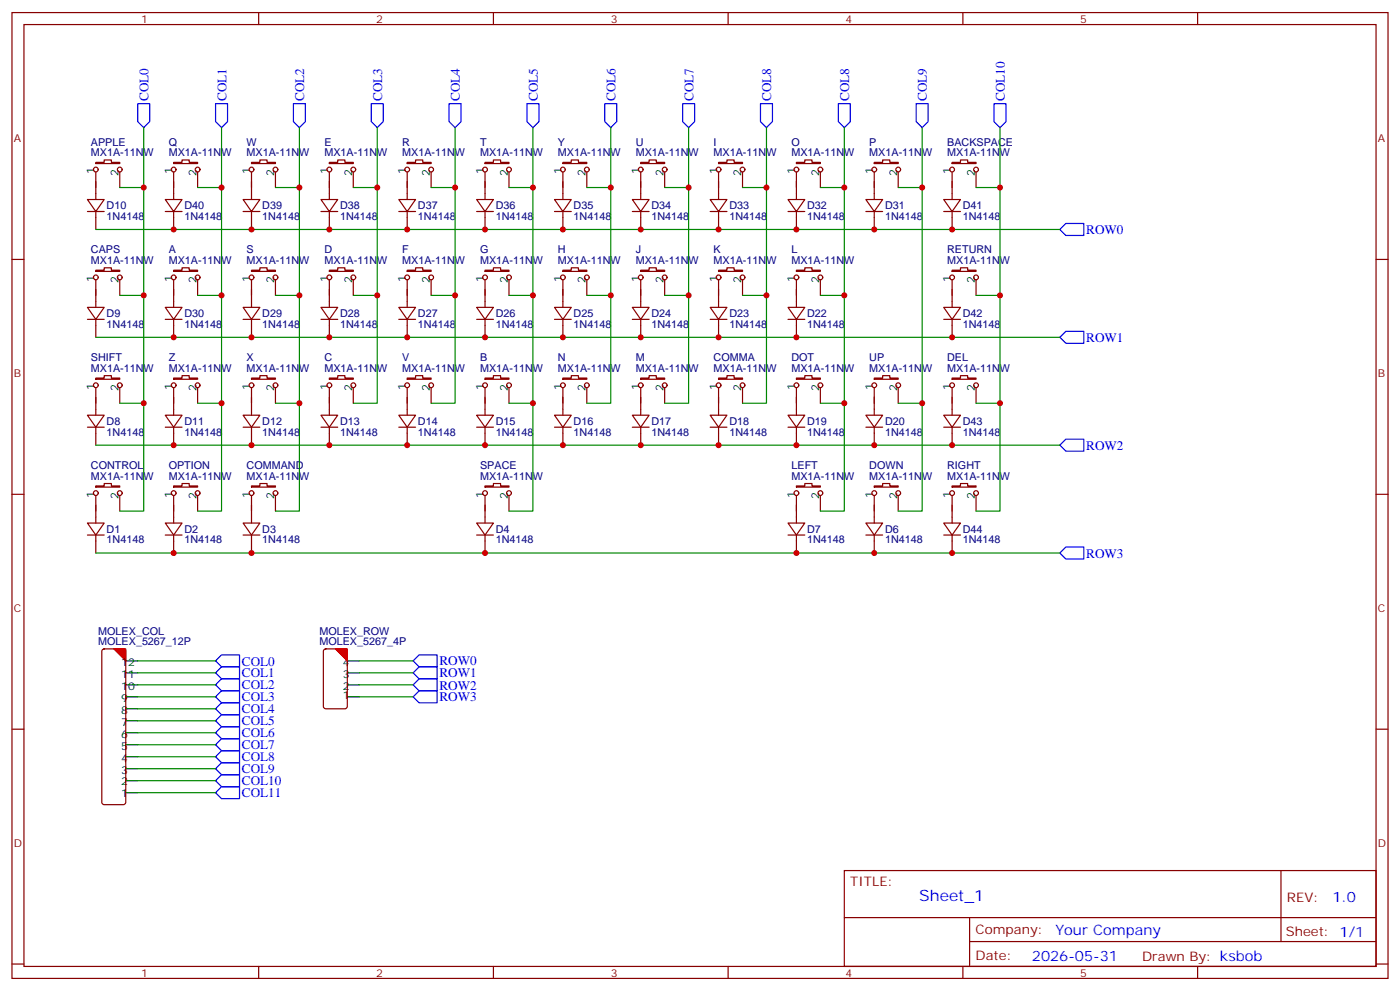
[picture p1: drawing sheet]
<svg xmlns="http://www.w3.org/2000/svg" width="412mm" height="292mm" viewBox="0 0 412 292" stroke-linecap="round" stroke-linejoin="round" font-family="sans-serif">
<g fill="none" stroke="#870000" stroke-width=".35">
<path d="M3.5 3.7h405.4v284.3h-405.4zM7.1 7.2h398.2v277.3h-398.2zM76.2 3.7v3.5M145.3 3.7v3.5M214.5 3.7v3.5M283.6 3.7v3.5M352.8 3.7v3.5M25.8 58.7h4.9l-2.5 3.6zM28.2 47.8h2.5v-.7h2.1v.7h2.5v.4h-7.1zM28.2 50.6v8.1M35.3 50.6v4.6M48.7 58.7h4.9l-2.4 3.6z"/>
<path d="M51.2 47.8h2.4v-.7h2.1v.7h2.5v.4h-7zM51.2 50.6v8.1M58.2 50.6v4.6M71.6 58.7h5l-2.5 3.6zM74.1 47.8h2.5v-.7h2.1v.7h2.4v.4h-7zM74.1 50.6v8.1M81.1 50.6v4.6M94.5 58.7h5l-2.5 3.6zM97 47.8h2.5v-.7h2.1v.7h2.5v.4h-7.1zM97 50.6v8.1M104.1 50.6v4.6M117.5 58.7h4.9l-2.5 3.6z"/>
<path d="M119.9 47.8h2.5v-.7h2.1v.7h2.5v.4h-7.1zM119.9 50.6v8.1M127 50.6v4.6M140.4 58.7h4.9l-2.4 3.6zM142.9 47.8h2.4v-.7h2.2v.7h2.4v.4h-7zM142.9 50.6v8.1M149.9 50.6v4.6M163.3 58.7h5l-2.5 3.6zM165.8 47.8h2.5v-.7h2.1v.7h2.5v.4h-7.1zM165.8 50.6v8.1M172.9 50.6v4.6M186.3 58.7h4.9l-2.5 3.6z"/>
<path d="M188.7 47.8h2.5v-.7h2.1v.7h2.5v.4h-7.1zM188.7 50.6v8.1M195.8 50.6v4.6M209.2 58.7h4.9l-2.4 3.6zM211.7 47.8h2.4v-.7h2.2v.7h2.4v.4h-7zM211.7 50.6v8.1M218.7 50.6v4.6M232.1 58.7h5l-2.5 3.6zM234.6 47.8h2.5v-.7h2.1v.7h2.5v.4h-7.1zM234.6 50.6v8.1M241.7 50.6v4.6M255.1 58.7h4.9l-2.5 3.6z"/>
<path d="M257.5 47.8h2.5v-.7h2.1v.7h2.5v.4h-7.1zM257.5 50.6v8.1M264.6 50.6v4.6M278 58.7h4.9l-2.4 3.6zM280.5 47.8h2.4v-.7h2.1v.7h2.5v.4h-7zM280.5 50.6v8.1M287.5 50.6v4.6M3.5 76.4h3.6M25.8 62.3h4.9M28.2 79.6h2.5v-.8h2.1v.8h2.5v.3h-7.1zM28.2 62.3v5.3M48.7 62.3h4.9"/>
<path d="M51.2 79.6h2.4v-.8h2.1v.8h2.5v.3h-7zM51.2 62.3v5.3M71.6 62.3h5M74.1 79.6h2.5v-.8h2.1v.8h2.4v.3h-7zM74.1 62.3v5.3M94.5 62.3h5M97 79.6h2.5v-.8h2.1v.8h2.5v.3h-7.1zM97 62.3v5.3M117.5 62.3h4.9M119.9 79.6h2.5v-.8h2.1v.8h2.5v.3h-7.1zM119.9 62.3v5.3M140.4 62.3h4.9"/>
<path d="M142.9 79.6h2.4v-.8h2.2v.8h2.4v.3h-7zM142.9 62.3v5.3M163.3 62.3h5M165.8 79.6h2.5v-.8h2.1v.8h2.5v.3h-7.1zM165.8 62.3v5.3M186.3 62.3h4.9M188.7 79.6h2.5v-.8h2.1v.8h2.5v.3h-7.1zM188.7 62.3v5.3M209.2 62.3h4.9M211.7 79.6h2.4v-.8h2.2v.8h2.4v.3h-7zM211.7 62.3v5.3M232.1 62.3h5"/>
<path d="M234.6 79.6h2.5v-.8h2.1v.8h2.5v.3h-7.1zM234.6 62.3v5.3M255.1 62.3h4.9M257.5 62.3v5.3M278 62.3h4.9M280.5 79.6h2.4v-.8h2.1v.8h2.5v.3h-7zM280.5 62.3v5.3M405.3 76.4h3.6M25.8 90.5h4.9l-2.5 3.5zM25.8 94h4.9M28.2 82.4v8.1M28.2 94v5.3"/>
<path d="M35.3 82.4v4.6M48.7 90.5h4.9l-2.4 3.5zM48.7 94h4.9M51.2 82.4v8.1M51.2 94v5.3M58.2 82.4v4.6M71.6 90.5h5l-2.5 3.5zM71.6 94h5M74.1 82.4v8.1M74.1 94v5.3M81.1 82.4v4.6M94.5 90.5h5l-2.5 3.5z"/>
<path d="M94.5 94h5M97 82.4v8.1M97 94v5.3M104.1 82.4v4.6M117.5 90.5h4.9l-2.5 3.5zM117.5 94h4.9M119.9 82.4v8.1M119.9 94v5.3M127 82.4v4.6M140.4 90.5h4.9l-2.4 3.5zM140.4 94h4.9M142.9 82.4v8.1"/>
<path d="M142.9 94v5.3M149.9 82.4v4.6M163.3 90.5h5l-2.5 3.5zM163.3 94h5M165.8 82.4v8.1M165.8 94v5.3M172.9 82.4v4.6M186.3 90.5h4.9l-2.5 3.5zM186.3 94h4.9M188.7 82.4v8.1M188.7 94v5.3M195.8 82.4v4.6"/>
<path d="M209.2 90.5h4.9l-2.4 3.5zM209.2 94h4.9M211.7 82.4v8.1M211.7 94v5.3M218.7 82.4v4.6M232.1 90.5h5l-2.5 3.5zM232.1 94h5M234.6 82.4v8.1M234.6 94v5.3M241.7 82.4v4.6M278 90.5h4.9l-2.4 3.5zM278 94h4.9"/>
<path d="M280.5 82.4v8.1M280.5 94v5.3M287.5 82.4v4.6M28.2 111.3h2.5v-.7h2.1v.7h2.5v.4h-7.1zM28.2 114.1v8.1M35.3 114.1v4.6M51.2 111.3h2.4v-.7h2.1v.7h2.5v.4h-7zM51.2 114.1v8.1M58.2 114.1v4.6M74.1 111.3h2.5v-.7h2.1v.7h2.4v.4h-7zM74.1 114.1v8.1M81.1 114.1v4.6"/>
<path d="M97 111.3h2.5v-.7h2.1v.7h2.5v.4h-7.1zM97 114.1v8.1M104.1 114.1v4.6M119.9 111.3h2.5v-.7h2.1v.7h2.5v.4h-7.1zM119.9 114.1v8.1M127 114.1v4.6M142.9 111.3h2.4v-.7h2.2v.7h2.4v.4h-7zM142.9 114.1v8.1M149.9 114.1v4.6M165.8 111.3h2.5v-.7h2.1v.7h2.5v.4h-7.1zM165.8 114.1v8.1M172.9 114.1v4.6"/>
<path d="M188.7 111.3h2.5v-.7h2.1v.7h2.5v.4h-7.1zM188.7 114.1v8.1M195.8 114.1v4.6M211.7 111.3h2.4v-.7h2.2v.7h2.4v.4h-7zM211.7 114.1v8.1M218.7 114.1v4.6M234.6 111.3h2.5v-.7h2.1v.7h2.5v.4h-7.1zM234.6 114.1v8.1M241.7 114.1v4.6M257.5 111.3h2.5v-.7h2.1v.7h2.5v.4h-7.1zM257.5 114.1v8.1M264.6 114.1v4.6"/>
<path d="M280.5 111.3h2.4v-.7h2.1v.7h2.5v.4h-7zM280.5 114.1v8.1M287.5 114.1v4.6M25.8 122.2h4.9l-2.5 3.6zM25.8 125.8h4.9M28.2 125.8v5.3M48.7 122.2h4.9l-2.4 3.6zM48.7 125.8h4.9M51.2 125.8v5.3M71.6 122.2h5l-2.5 3.6zM71.6 125.8h5M74.1 125.8v5.3"/>
<path d="M94.5 122.2h5l-2.5 3.6zM94.5 125.8h5M97 125.8v5.3M117.5 122.2h4.9l-2.5 3.6zM117.5 125.8h4.9M119.9 125.8v5.3M140.4 122.2h4.9l-2.4 3.6zM140.4 125.8h4.9M142.9 125.8v5.3M163.3 122.2h5l-2.5 3.6zM163.3 125.8h5M165.8 125.8v5.3"/>
<path d="M186.3 122.2h4.9l-2.5 3.6zM186.3 125.8h4.9M188.7 125.8v5.3M209.2 122.2h4.9l-2.4 3.6zM209.2 125.8h4.9M211.7 125.8v5.3M232.1 122.2h5l-2.5 3.6zM232.1 125.8h5M234.6 125.8v5.3M255.1 122.2h4.9l-2.5 3.6zM255.1 125.8h4.9M257.5 125.8v5.3"/>
<path d="M278 122.2h4.9l-2.4 3.6zM278 125.8h4.9M280.5 125.8v5.3M3.5 145.5h3.6M25.8 154h4.9l-2.5 3.5zM25.8 157.5h4.9M28.2 143.1h2.5v-.8h2.1v.8h2.5v.3h-7.1zM28.2 145.9v8.1M28.2 157.5v5.3M35.3 145.9v4.6M48.7 154h4.9l-2.4 3.5zM48.7 157.5h4.9"/>
<path d="M51.2 143.1h2.4v-.8h2.1v.8h2.5v.3h-7zM51.2 145.9v8.1M51.2 157.5v5.3M58.2 145.9v4.6M71.6 154h5l-2.5 3.5zM71.6 157.5h5M74.1 143.1h2.5v-.8h2.1v.8h2.4v.3h-7zM74.1 145.9v8.1M74.1 157.5v5.3M81.1 145.9v4.6M140.4 154h4.9l-2.4 3.5zM140.4 157.5h4.9"/>
<path d="M142.9 143.1h2.4v-.8h2.2v.8h2.4v.3h-7zM142.9 145.9v8.1M142.9 157.5v5.3M149.9 145.9v4.6M232.1 154h5l-2.5 3.5zM232.1 157.5h5M234.6 143.1h2.5v-.8h2.1v.8h2.5v.3h-7.1zM234.6 145.9v8.1M234.6 157.5v5.3M241.7 145.9v4.6M255.1 154h4.9l-2.5 3.5zM255.1 157.5h4.9"/>
<path d="M257.5 143.1h2.5v-.8h2.1v.8h2.5v.3h-7.1zM257.5 145.9v8.1M257.5 157.5v5.3M264.6 145.9v4.6M278 154h4.9l-2.4 3.5zM278 157.5h4.9M280.5 143.1h2.4v-.8h2.1v.8h2.5v.3h-7zM280.5 145.9v8.1M280.5 157.5v5.3M287.5 145.9v4.6M405.3 145.5h3.6M30.2 191.2l.5-.2h5.6l.5 .2 .2 .5v44.5l-.2 .5-.5 .2h-5.6l-.5-.2-.2-.5v-44.5z"/>
<path d="M95.5 191.2l.5-.2h5.6l.7 .5v16.5l-.5 .6-5.8 .1-.7-.5-.1-16.5zM3.5 214.7h3.6M405.3 214.7h3.6M248.7 256.3h156.6v28.2h-156.6zM377.3 256.3v20.9M248.7 270.1h156.5M285.6 277.2h119.6M285.6 270.1v14.2M3.5 283.8h3.6M76.2 284.5v3.5M145.3 284.5v3.5M214.5 284.5v3.5"/>
<path d="M283.6 284.5v3.5M352.8 284.5v3.5M405.3 283.8h3.6"/>
<circle cx="28.2" cy="49.9" r=".71"/>
<circle cx="35.3" cy="49.9" r=".71"/>
<circle cx="51.2" cy="49.9" r=".71"/>
<circle cx="58.2" cy="49.9" r=".71"/>
<circle cx="74.1" cy="49.9" r=".71"/>
<circle cx="81.1" cy="49.9" r=".71"/>
<circle cx="97" cy="49.9" r=".71"/>
<circle cx="104.1" cy="49.9" r=".71"/>
<circle cx="119.9" cy="49.9" r=".71"/>
<circle cx="127" cy="49.9" r=".71"/>
<circle cx="142.9" cy="49.9" r=".71"/>
<circle cx="149.9" cy="49.9" r=".71"/>
<circle cx="165.8" cy="49.9" r=".71"/>
<circle cx="172.9" cy="49.9" r=".71"/>
<circle cx="188.7" cy="49.9" r=".71"/>
<circle cx="195.8" cy="49.9" r=".71"/>
<circle cx="211.7" cy="49.9" r=".71"/>
<circle cx="218.7" cy="49.9" r=".71"/>
<circle cx="234.6" cy="49.9" r=".71"/>
<circle cx="241.7" cy="49.9" r=".71"/>
<circle cx="257.5" cy="49.9" r=".71"/>
<circle cx="264.6" cy="49.9" r=".71"/>
<circle cx="280.5" cy="49.9" r=".71"/>
<circle cx="287.5" cy="49.9" r=".71"/>
<circle cx="28.2" cy="81.7" r=".71"/>
<circle cx="35.3" cy="81.7" r=".71"/>
<circle cx="51.2" cy="81.7" r=".71"/>
<circle cx="58.2" cy="81.7" r=".71"/>
<circle cx="74.1" cy="81.7" r=".71"/>
<circle cx="81.1" cy="81.7" r=".71"/>
<circle cx="97" cy="81.7" r=".71"/>
<circle cx="104.1" cy="81.7" r=".71"/>
<circle cx="119.9" cy="81.7" r=".71"/>
<circle cx="127" cy="81.7" r=".71"/>
<circle cx="142.9" cy="81.7" r=".71"/>
<circle cx="149.9" cy="81.7" r=".71"/>
<circle cx="165.8" cy="81.7" r=".71"/>
<circle cx="172.9" cy="81.7" r=".71"/>
<circle cx="188.7" cy="81.7" r=".71"/>
<circle cx="195.8" cy="81.7" r=".71"/>
<circle cx="211.7" cy="81.7" r=".71"/>
<circle cx="218.7" cy="81.7" r=".71"/>
<circle cx="234.6" cy="81.7" r=".71"/>
<circle cx="241.7" cy="81.7" r=".71"/>
<circle cx="280.5" cy="81.7" r=".71"/>
<circle cx="287.5" cy="81.7" r=".71"/>
<circle cx="28.2" cy="113.4" r=".71"/>
<circle cx="35.3" cy="113.4" r=".71"/>
<circle cx="51.2" cy="113.4" r=".71"/>
<circle cx="58.2" cy="113.4" r=".71"/>
<circle cx="74.1" cy="113.4" r=".71"/>
<circle cx="81.1" cy="113.4" r=".71"/>
<circle cx="97" cy="113.4" r=".71"/>
<circle cx="104.1" cy="113.4" r=".71"/>
<circle cx="119.9" cy="113.4" r=".71"/>
<circle cx="127" cy="113.4" r=".71"/>
<circle cx="142.9" cy="113.4" r=".71"/>
<circle cx="149.9" cy="113.4" r=".71"/>
<circle cx="165.8" cy="113.4" r=".71"/>
<circle cx="172.9" cy="113.4" r=".71"/>
<circle cx="188.7" cy="113.4" r=".71"/>
<circle cx="195.8" cy="113.4" r=".71"/>
<circle cx="211.7" cy="113.4" r=".71"/>
<circle cx="218.7" cy="113.4" r=".71"/>
<circle cx="234.6" cy="113.4" r=".71"/>
<circle cx="241.7" cy="113.4" r=".71"/>
<circle cx="257.5" cy="113.4" r=".71"/>
<circle cx="264.6" cy="113.4" r=".71"/>
<circle cx="280.5" cy="113.4" r=".71"/>
<circle cx="287.5" cy="113.4" r=".71"/>
<circle cx="28.2" cy="145.2" r=".71"/>
<circle cx="35.3" cy="145.2" r=".71"/>
<circle cx="51.2" cy="145.2" r=".71"/>
<circle cx="58.2" cy="145.2" r=".71"/>
<circle cx="74.1" cy="145.2" r=".71"/>
<circle cx="81.1" cy="145.2" r=".71"/>
<circle cx="142.9" cy="145.2" r=".71"/>
<circle cx="149.9" cy="145.2" r=".71"/>
<circle cx="234.6" cy="145.2" r=".71"/>
<circle cx="241.7" cy="145.2" r=".71"/>
<circle cx="257.5" cy="145.2" r=".71"/>
<circle cx="264.6" cy="145.2" r=".71"/>
<circle cx="280.5" cy="145.2" r=".71"/>
<circle cx="287.5" cy="145.2" r=".71"/>
</g>
<g fill="none" stroke="#00f" stroke-width=".35">
<path d="M40.6 30.5h3.5v5.3l-1.8 1.8-1.7-1.8zM63.5 30.5h3.5v5.3l-1.7 1.8-1.8-1.8zM86.4 30.5h3.6v5.3l-1.8 1.8-1.8-1.8zM109.4 30.5h3.5v5.3l-1.8 1.8-1.7-1.8zM132.3 30.5h3.5v5.3l-1.7 1.8-1.8-1.8zM155.2 30.5h3.5v5.3l-1.7 1.8-1.8-1.8zM178.2 30.5h3.5v5.3l-1.8 1.8-1.7-1.8zM201.1 30.5h3.5v5.3l-1.8 1.8-1.7-1.8zM224 30.5h3.5v5.3l-1.7 1.8-1.8-1.8zM246.9 30.5h3.6v5.3l-1.8 1.8-1.8-1.8zM269.9 30.5h3.5v5.3l-1.8 1.8-1.7-1.8zM292.8 30.5h3.5v5.3l-1.7 1.8-1.8-1.8z"/>
<path d="M314 65.8h5.3v3.5h-5.3l-1.8-1.7zM314 97.5h5.3v3.6h-5.3l-1.8-1.8zM314 129.3h5.3v3.5h-5.3l-1.8-1.7zM314 161h5.3v3.6h-5.3l-1.8-1.8zM63.5 194.6l1.8-1.8h5.3v3.5h-5.3zM63.5 198.1l1.8-1.8h5.3v3.5h-5.3zM65.3 199.8h5.3v3.6h-5.3l-1.8-1.8zM121.7 194.6l1.8-1.8h5.3v3.5h-5.3zM121.7 198.1l1.8-1.8h5.3v3.5h-5.3zM63.5 205.1l1.8-1.7h5.3v3.5h-5.3zM63.5 212.2l1.8-1.8h5.3v3.6h-5.3zM63.5 219.3l1.8-1.8h5.3v3.5h-5.3z"/>
<path d="M63.5 215.7l1.8-1.7h5.3v3.5h-5.3zM65.3 206.9h5.3v3.5h-5.3l-1.8-1.7zM121.7 201.6l1.8-1.8h5.3v3.6h-5.3zM121.7 205.1l1.8-1.7h5.3v3.5h-5.3zM63.5 226.3l1.8-1.8h5.3v3.6h-5.3zM63.5 222.8l1.8-1.8h5.3v3.5h-5.3zM63.5 233.4l1.8-1.8h5.3v3.5h-5.3zM63.5 229.8l1.8-1.7h5.3v3.5h-5.3z"/>
</g>
<g fill="none" stroke="#008700" stroke-width=".35">
<path d="M42.3 37.6v112.9h-7M65.3 37.6v112.9h-7.1M88.2 37.6v112.9h-7.1M111.1 37.6v81.1h-7M134.1 37.6v81.1h-7.1M157 37.6v81.1h-7.1M179.9 37.6v81.1h-7M202.8 37.6v81.1h-7M225.8 37.6v81.1h-7.1M248.7 37.6v112.9h-7M271.6 37.6v112.9h-7M294.6 37.6v112.9h-7.1"/>
<path d="M35.3 55.2h7M58.2 55.2h7.1M81.1 55.2h7.1M104.1 55.2h7M127 55.2h7.1M149.9 55.2h7.1M172.9 55.2h7M195.8 55.2h7M218.7 55.2h7.1M241.7 55.2h7M264.6 55.2h7M287.5 55.2h7.1"/>
<path d="M28.2 67.6h284M28.2 99.3h284M35.3 87h7M58.2 87h7.1M81.1 87h7.1M104.1 87h7M127 87h7.1M149.9 87h7.1M172.9 87h7M195.8 87h7M218.7 87h7.1M241.7 87h7"/>
<path d="M287.5 87h7.1M35.3 118.7h7M58.2 118.7h7.1M81.1 118.7h7.1M157 118.7v31.8h-7.1M241.7 118.7h7M264.6 118.7h7M287.5 118.7h7.1M28.2 131.1h284M28.2 162.8h284M40.6 194.6h22.9M40.6 198.1h22.9"/>
<path d="M105.8 194.6h15.9M105.8 198.1h15.9M40.6 201.6h22.9M40.6 205.1h22.9M40.6 208.7h22.9M40.6 212.2h22.9M40.6 215.7h22.9M40.6 219.3h22.9M105.8 201.6h15.9M105.8 205.1h15.9M40.6 222.8h22.9M40.6 226.3h22.9"/>
<path d="M40.6 229.8h22.9M40.6 233.4h22.9"/>
</g>
<g fill="none" stroke="#000" stroke-width=".35">
<path d="M37 198.1h3.6M37 194.6h3.6M102.3 198.1h3.5M102.3 194.6h3.5M37 219.3h3.6M37 215.7h3.6M37 212.2h3.6M37 208.7h3.6M37 205.1h3.6M37 201.6h3.6M102.3 205.1h3.5M102.3 201.6h3.5"/>
<path d="M37 233.4h3.6M37 229.8h3.6M37 226.3h3.6M37 222.8h3.6"/>
</g>
<g fill="#f00" stroke="#f00" stroke-width=".35">
<path d="M33.5 191h3.5v3.6z"/>
<path d="M98.8 191h3.5v3.6z"/>
</g>
<g fill="#c00">
<circle cx="257.5" cy="67.6" r=".88"/>
<circle cx="234.6" cy="67.6" r=".88"/>
<circle cx="211.7" cy="67.6" r=".88"/>
<circle cx="188.7" cy="67.6" r=".88"/>
<circle cx="165.8" cy="67.6" r=".88"/>
<circle cx="142.9" cy="67.6" r=".88"/>
<circle cx="119.9" cy="67.6" r=".88"/>
<circle cx="97" cy="67.6" r=".88"/>
<circle cx="74.1" cy="67.6" r=".88"/>
<circle cx="51.2" cy="67.6" r=".88"/>
<circle cx="280.5" cy="67.6" r=".88"/>
<circle cx="211.7" cy="99.3" r=".88"/>
<circle cx="188.7" cy="99.3" r=".88"/>
<circle cx="165.8" cy="99.3" r=".88"/>
<circle cx="142.9" cy="99.3" r=".88"/>
<circle cx="119.9" cy="99.3" r=".88"/>
<circle cx="97" cy="99.3" r=".88"/>
<circle cx="74.1" cy="99.3" r=".88"/>
<circle cx="51.2" cy="99.3" r=".88"/>
<circle cx="234.6" cy="99.3" r=".88"/>
<circle cx="280.5" cy="99.3" r=".88"/>
<circle cx="51.2" cy="131.1" r=".88"/>
<circle cx="74.1" cy="131.1" r=".88"/>
<circle cx="97" cy="131.1" r=".88"/>
<circle cx="119.9" cy="131.1" r=".88"/>
<circle cx="142.9" cy="131.1" r=".88"/>
<circle cx="165.8" cy="131.1" r=".88"/>
<circle cx="188.7" cy="131.1" r=".88"/>
<circle cx="211.7" cy="131.1" r=".88"/>
<circle cx="234.6" cy="131.1" r=".88"/>
<circle cx="257.5" cy="131.1" r=".88"/>
<circle cx="280.5" cy="131.1" r=".88"/>
<circle cx="51.2" cy="162.8" r=".88"/>
<circle cx="257.5" cy="162.8" r=".88"/>
<circle cx="74.1" cy="162.8" r=".88"/>
<circle cx="234.6" cy="162.8" r=".88"/>
<circle cx="280.5" cy="162.8" r=".88"/>
<circle cx="142.9" cy="162.8" r=".88"/>
<circle cx="42.3" cy="118.7" r=".88"/>
<circle cx="42.3" cy="87" r=".88"/>
<circle cx="42.3" cy="55.2" r=".88"/>
<circle cx="65.3" cy="118.7" r=".88"/>
<circle cx="65.3" cy="87" r=".88"/>
<circle cx="65.3" cy="55.2" r=".88"/>
<circle cx="88.2" cy="118.7" r=".88"/>
<circle cx="88.2" cy="87" r=".88"/>
<circle cx="88.2" cy="55.2" r=".88"/>
<circle cx="111.1" cy="87" r=".88"/>
<circle cx="111.1" cy="55.2" r=".88"/>
<circle cx="134.1" cy="87" r=".88"/>
<circle cx="134.1" cy="55.2" r=".88"/>
<circle cx="157" cy="87" r=".88"/>
<circle cx="157" cy="55.2" r=".88"/>
<circle cx="179.9" cy="87" r=".88"/>
<circle cx="179.9" cy="55.2" r=".88"/>
<circle cx="202.8" cy="87" r=".88"/>
<circle cx="202.8" cy="55.2" r=".88"/>
<circle cx="225.8" cy="87" r=".88"/>
<circle cx="225.8" cy="55.2" r=".88"/>
<circle cx="248.7" cy="118.7" r=".88"/>
<circle cx="248.7" cy="87" r=".88"/>
<circle cx="248.7" cy="55.2" r=".88"/>
<circle cx="271.6" cy="118.7" r=".88"/>
<circle cx="271.6" cy="55.2" r=".88"/>
<circle cx="294.6" cy="118.7" r=".88"/>
<circle cx="294.6" cy="87" r=".88"/>
<circle cx="294.6" cy="55.2" r=".88"/>
<circle cx="157" cy="118.7" r=".88"/>
</g>
<text font-size="4.6" fill="#00f" x="270.8" y="265.3">Sheet_1</text>
<g font-size="4.2" fill="#00f">
<text x="392.5" y="265.6">1.0</text>
<text x="310.9" y="275.1">Your Company</text>
<text x="304" y="282.9">2026-05-31</text>
</g>
<g font-size="3.9" fill="#00f">
<text x="43.8" y="29.8" transform="rotate(-90 43.8 29.8)">COL0</text>
<text x="66.7" y="29.8" transform="rotate(-90 66.7 29.8)">COL1</text>
<text x="89.6" y="29.8" transform="rotate(-90 89.6 29.8)">COL2</text>
<text x="112.5" y="29.8" transform="rotate(-90 112.5 29.8)">COL3</text>
<text x="135.5" y="29.8" transform="rotate(-90 135.5 29.8)">COL4</text>
<text x="158.4" y="29.8" transform="rotate(-90 158.4 29.8)">COL5</text>
<text x="181.3" y="29.8" transform="rotate(-90 181.3 29.8)">COL6</text>
<text x="204.3" y="29.8" transform="rotate(-90 204.3 29.8)">COL7</text>
<text x="227.2" y="29.8" transform="rotate(-90 227.2 29.8)">COL8</text>
<text x="250.1" y="29.8" transform="rotate(-90 250.1 29.8)">COL8</text>
<text x="273.1" y="29.8" transform="rotate(-90 273.1 29.8)">COL9</text>
<text x="296" y="29.8" transform="rotate(-90 296 29.8)">COL10</text>
<text x="320" y="68.9">ROW0</text>
<text x="320" y="100.7">ROW1</text>
<text x="320" y="132.4">ROW2</text>
<text x="320" y="164.2">ROW3</text>
<text x="71.3" y="196">COL0</text>
<text x="129.5" y="195.9">ROW0</text>
<text x="71.3" y="199.4">COL1</text>
<text x="71.3" y="202.9">COL2</text>
<text x="129.5" y="199.4">ROW1</text>
<text x="129.5" y="203">ROW2</text>
<text x="71.3" y="206.4">COL3</text>
<text x="71.3" y="210">COL4</text>
<text x="129.5" y="206.5">ROW3</text>
<text x="71.3" y="213.5">COL5</text>
<text x="71.3" y="220.5">COL7</text>
<text x="71.3" y="217">COL6</text>
<text x="71.3" y="227.6">COL9</text>
<text x="71.3" y="224.1">COL8</text>
<text x="71.3" y="231.1">COL10</text>
<text x="71.3" y="234.6">COL11</text>
</g>
<g font-size="3.9" fill="#800">
<text x="250.5" y="260.9">TITLE:</text>
<text x="379.1" y="265.6">REV:</text>
<text x="287.4" y="275.1">Company:</text>
<text x="378.7" y="275.7">Sheet: 1/1</text>
<text x="287.4" y="282.8">Date:</text>
<text x="336.4" y="282.8">Drawn By: ksbob</text>
</g>
<g font-size="3.2" fill="#800">
<text x="41.6" y="6.7">1</text>
<text x="110.8" y="6.7">2</text>
<text x="179.9" y="6.7">3</text>
<text x="249.1" y="6.7">4</text>
<text x="318.2" y="6.7">5</text>
<text x="4.1" y="41.8">A</text>
<text x="405.9" y="41.8">A</text>
<text x="4.1" y="110.9">B</text>
<text x="405.9" y="110.9">B</text>
<text x="4.1" y="180.1">C</text>
<text x="405.9" y="180.1">C</text>
<text x="4.1" y="249.2">D</text>
<text x="405.9" y="249.2">D</text>
<text x="41.6" y="287.5">1</text>
<text x="110.8" y="287.5">2</text>
<text x="179.9" y="287.5">3</text>
<text x="249.1" y="287.5">4</text>
<text x="318.2" y="287.5">5</text>
</g>
<g font-size="3.2" fill="#000080">
<text x="26.8" y="46">MX1A-11NW</text>
<text x="26.8" y="42.9">APPLE</text>
<text x="49.7" y="46">MX1A-11NW</text>
<text x="49.7" y="42.9">Q</text>
<text x="72.6" y="46">MX1A-11NW</text>
<text x="72.6" y="42.9">W</text>
<text x="95.6" y="46">MX1A-11NW</text>
<text x="95.6" y="42.9">E</text>
<text x="118.5" y="46">MX1A-11NW</text>
<text x="118.5" y="42.9">R</text>
<text x="141.4" y="46">MX1A-11NW</text>
<text x="141.4" y="42.9">T</text>
<text x="164.4" y="46">MX1A-11NW</text>
<text x="164.4" y="42.9">Y</text>
<text x="187.3" y="46">MX1A-11NW</text>
<text x="187.3" y="42.9">U</text>
<text x="210.2" y="46">MX1A-11NW</text>
<text x="210.2" y="42.9">I</text>
<text x="233.1" y="46">MX1A-11NW</text>
<text x="233.1" y="42.9">O</text>
<text x="256.1" y="46">MX1A-11NW</text>
<text x="256.1" y="42.9">P</text>
<text x="279" y="46">MX1A-11NW</text>
<text x="279" y="42.9">BACKSPACE</text>
<text x="31.4" y="64.7">1N4148</text>
<text x="31.4" y="61.6">D10</text>
<text x="54.3" y="64.7">1N4148</text>
<text x="54.3" y="61.6">D40</text>
<text x="77.3" y="64.7">1N4148</text>
<text x="77.3" y="61.6">D39</text>
<text x="100.2" y="64.7">1N4148</text>
<text x="100.2" y="61.6">D38</text>
<text x="123.1" y="64.7">1N4148</text>
<text x="123.1" y="61.6">D37</text>
<text x="146" y="64.7">1N4148</text>
<text x="146" y="61.6">D36</text>
<text x="169" y="64.7">1N4148</text>
<text x="169" y="61.6">D35</text>
<text x="191.9" y="64.7">1N4148</text>
<text x="191.9" y="61.6">D34</text>
<text x="214.8" y="64.7">1N4148</text>
<text x="214.8" y="61.6">D33</text>
<text x="237.8" y="64.7">1N4148</text>
<text x="237.8" y="61.6">D32</text>
<text x="260.7" y="64.7">1N4148</text>
<text x="260.7" y="61.6">D31</text>
<text x="283.6" y="64.7">1N4148</text>
<text x="283.6" y="61.6">D41</text>
<text x="26.8" y="77.8">MX1A-11NW</text>
<text x="26.8" y="74.6">CAPS</text>
<text x="49.7" y="77.8">MX1A-11NW</text>
<text x="49.7" y="74.6">A</text>
<text x="72.6" y="77.8">MX1A-11NW</text>
<text x="72.6" y="74.6">S</text>
<text x="95.6" y="77.8">MX1A-11NW</text>
<text x="95.6" y="74.6">D</text>
<text x="118.5" y="77.8">MX1A-11NW</text>
<text x="118.5" y="74.6">F</text>
<text x="141.4" y="77.8">MX1A-11NW</text>
<text x="141.4" y="74.6">G</text>
<text x="164.4" y="77.8">MX1A-11NW</text>
<text x="164.4" y="74.6">H</text>
<text x="187.3" y="77.8">MX1A-11NW</text>
<text x="187.3" y="74.6">J</text>
<text x="210.2" y="77.8">MX1A-11NW</text>
<text x="210.2" y="74.6">K</text>
<text x="233.1" y="77.8">MX1A-11NW</text>
<text x="233.1" y="74.6">L</text>
<text x="279" y="77.8">MX1A-11NW</text>
<text x="279" y="74.6">RETURN</text>
<text x="31.4" y="93.4">D9</text>
<text x="54.3" y="93.4">D30</text>
<text x="77.3" y="93.4">D29</text>
<text x="100.2" y="93.4">D28</text>
<text x="123.1" y="93.4">D27</text>
<text x="146" y="93.4">D26</text>
<text x="169" y="93.4">D25</text>
<text x="191.9" y="93.4">D24</text>
<text x="214.8" y="93.4">D23</text>
<text x="237.8" y="93.4">D22</text>
<text x="283.6" y="93.4">D42</text>
<text x="31.4" y="96.5">1N4148</text>
<text x="54.3" y="96.5">1N4148</text>
<text x="77.3" y="96.5">1N4148</text>
<text x="100.2" y="96.5">1N4148</text>
<text x="123.1" y="96.5">1N4148</text>
<text x="146" y="96.5">1N4148</text>
<text x="169" y="96.5">1N4148</text>
<text x="191.9" y="96.5">1N4148</text>
<text x="214.8" y="96.5">1N4148</text>
<text x="237.8" y="96.5">1N4148</text>
<text x="283.6" y="96.5">1N4148</text>
<text x="26.8" y="106.4">SHIFT</text>
<text x="49.7" y="106.4">Z</text>
<text x="72.6" y="106.4">X</text>
<text x="95.6" y="106.4">C</text>
<text x="118.5" y="106.4">V</text>
<text x="141.4" y="106.4">B</text>
<text x="164.4" y="106.4">N</text>
<text x="187.3" y="106.4">M</text>
<text x="210.2" y="106.4">COMMA</text>
<text x="233.1" y="106.4">DOT</text>
<text x="256.1" y="106.4">UP</text>
<text x="279" y="106.4">DEL</text>
<text x="26.8" y="109.5">MX1A-11NW</text>
<text x="49.7" y="109.5">MX1A-11NW</text>
<text x="72.6" y="109.5">MX1A-11NW</text>
<text x="95.6" y="109.5">MX1A-11NW</text>
<text x="118.5" y="109.5">MX1A-11NW</text>
<text x="141.4" y="109.5">MX1A-11NW</text>
<text x="164.4" y="109.5">MX1A-11NW</text>
<text x="187.3" y="109.5">MX1A-11NW</text>
<text x="210.2" y="109.5">MX1A-11NW</text>
<text x="233.1" y="109.5">MX1A-11NW</text>
<text x="256.1" y="109.5">MX1A-11NW</text>
<text x="279" y="109.5">MX1A-11NW</text>
<text x="31.4" y="125.1">D8</text>
<text x="54.3" y="125.1">D11</text>
<text x="77.3" y="125.1">D12</text>
<text x="100.2" y="125.1">D13</text>
<text x="123.1" y="125.1">D14</text>
<text x="146" y="125.1">D15</text>
<text x="169" y="125.1">D16</text>
<text x="191.9" y="125.1">D17</text>
<text x="214.8" y="125.1">D18</text>
<text x="237.8" y="125.1">D19</text>
<text x="260.7" y="125.1">D20</text>
<text x="283.6" y="125.1">D43</text>
<text x="31.4" y="128.2">1N4148</text>
<text x="54.3" y="128.2">1N4148</text>
<text x="77.3" y="128.2">1N4148</text>
<text x="100.2" y="128.2">1N4148</text>
<text x="123.1" y="128.2">1N4148</text>
<text x="146" y="128.2">1N4148</text>
<text x="169" y="128.2">1N4148</text>
<text x="191.9" y="128.2">1N4148</text>
<text x="214.8" y="128.2">1N4148</text>
<text x="237.8" y="128.2">1N4148</text>
<text x="260.7" y="128.2">1N4148</text>
<text x="283.6" y="128.2">1N4148</text>
<text x="26.8" y="141.3">MX1A-11NW</text>
<text x="26.8" y="138.1">CONTROL</text>
<text x="49.7" y="141.3">MX1A-11NW</text>
<text x="49.7" y="138.1">OPTION</text>
<text x="72.6" y="141.3">MX1A-11NW</text>
<text x="72.6" y="138.1">COMMAND</text>
<text x="141.4" y="141.3">MX1A-11NW</text>
<text x="141.4" y="138.1">SPACE</text>
<text x="233.1" y="141.3">MX1A-11NW</text>
<text x="233.1" y="138.1">LEFT</text>
<text x="256.1" y="141.3">MX1A-11NW</text>
<text x="256.1" y="138.1">DOWN</text>
<text x="279" y="141.3">MX1A-11NW</text>
<text x="279" y="138.1">RIGHT</text>
<text x="31.4" y="160">1N4148</text>
<text x="31.4" y="156.9">D1</text>
<text x="54.3" y="160">1N4148</text>
<text x="54.3" y="156.9">D2</text>
<text x="77.3" y="160">1N4148</text>
<text x="77.3" y="156.9">D3</text>
<text x="146" y="160">1N4148</text>
<text x="146" y="156.9">D4</text>
<text x="237.8" y="160">1N4148</text>
<text x="237.8" y="156.9">D7</text>
<text x="260.7" y="160">1N4148</text>
<text x="260.7" y="156.9">D6</text>
<text x="283.6" y="160">1N4148</text>
<text x="283.6" y="156.9">D44</text>
<text x="28.9" y="190">MOLEX_5267_12P</text>
<text x="28.9" y="186.9">MOLEX_COL</text>
<text x="94.1" y="190">MOLEX_5267_4P</text>
<text x="94.1" y="186.8">MOLEX_ROW</text>
</g>
<g font-size="3.2">
<text x="27.9" y="51.3" transform="rotate(-90 27.9 51.3)">1</text>
<text x="34.9" y="51.7" transform="rotate(-90 34.9 51.7)">2</text>
<text x="50.8" y="51.3" transform="rotate(-90 50.8 51.3)">1</text>
<text x="57.9" y="51.7" transform="rotate(-90 57.9 51.7)">2</text>
<text x="73.7" y="51.3" transform="rotate(-90 73.7 51.3)">1</text>
<text x="80.8" y="51.7" transform="rotate(-90 80.8 51.7)">2</text>
<text x="96.7" y="51.3" transform="rotate(-90 96.7 51.3)">1</text>
<text x="103.7" y="51.7" transform="rotate(-90 103.7 51.7)">2</text>
<text x="119.6" y="51.3" transform="rotate(-90 119.6 51.3)">1</text>
<text x="126.6" y="51.7" transform="rotate(-90 126.6 51.7)">2</text>
<text x="142.5" y="51.3" transform="rotate(-90 142.5 51.3)">1</text>
<text x="149.6" y="51.7" transform="rotate(-90 149.6 51.7)">2</text>
<text x="165.5" y="51.3" transform="rotate(-90 165.5 51.3)">1</text>
<text x="172.5" y="51.7" transform="rotate(-90 172.5 51.7)">2</text>
<text x="188.4" y="51.3" transform="rotate(-90 188.4 51.3)">1</text>
<text x="195.4" y="51.7" transform="rotate(-90 195.4 51.7)">2</text>
<text x="211.3" y="51.3" transform="rotate(-90 211.3 51.3)">1</text>
<text x="218.4" y="51.7" transform="rotate(-90 218.4 51.7)">2</text>
<text x="234.2" y="51.3" transform="rotate(-90 234.2 51.3)">1</text>
<text x="241.3" y="51.7" transform="rotate(-90 241.3 51.7)">2</text>
<text x="257.2" y="51.3" transform="rotate(-90 257.2 51.3)">1</text>
<text x="264.2" y="51.7" transform="rotate(-90 264.2 51.7)">2</text>
<text x="280.1" y="51.3" transform="rotate(-90 280.1 51.3)">1</text>
<text x="287.2" y="51.7" transform="rotate(-90 287.2 51.7)">2</text>
<text x="27.9" y="83.1" transform="rotate(-90 27.9 83.1)">1</text>
<text x="34.9" y="83.4" transform="rotate(-90 34.9 83.4)">2</text>
<text x="50.8" y="83.1" transform="rotate(-90 50.8 83.1)">1</text>
<text x="57.9" y="83.4" transform="rotate(-90 57.9 83.4)">2</text>
<text x="73.7" y="83.1" transform="rotate(-90 73.7 83.1)">1</text>
<text x="80.8" y="83.4" transform="rotate(-90 80.8 83.4)">2</text>
<text x="96.7" y="83.1" transform="rotate(-90 96.7 83.1)">1</text>
<text x="103.7" y="83.4" transform="rotate(-90 103.7 83.4)">2</text>
<text x="119.6" y="83.1" transform="rotate(-90 119.6 83.1)">1</text>
<text x="126.6" y="83.4" transform="rotate(-90 126.6 83.4)">2</text>
<text x="142.5" y="83.1" transform="rotate(-90 142.5 83.1)">1</text>
<text x="149.6" y="83.4" transform="rotate(-90 149.6 83.4)">2</text>
<text x="165.5" y="83.1" transform="rotate(-90 165.5 83.1)">1</text>
<text x="172.5" y="83.4" transform="rotate(-90 172.5 83.4)">2</text>
<text x="188.4" y="83.1" transform="rotate(-90 188.4 83.1)">1</text>
<text x="195.4" y="83.4" transform="rotate(-90 195.4 83.4)">2</text>
<text x="211.3" y="83.1" transform="rotate(-90 211.3 83.1)">1</text>
<text x="218.4" y="83.4" transform="rotate(-90 218.4 83.4)">2</text>
<text x="234.2" y="83.1" transform="rotate(-90 234.2 83.1)">1</text>
<text x="241.3" y="83.4" transform="rotate(-90 241.3 83.4)">2</text>
<text x="280.1" y="83.1" transform="rotate(-90 280.1 83.1)">1</text>
<text x="287.2" y="83.4" transform="rotate(-90 287.2 83.4)">2</text>
<text x="27.9" y="114.8" transform="rotate(-90 27.9 114.8)">1</text>
<text x="34.9" y="115.2" transform="rotate(-90 34.9 115.2)">2</text>
<text x="50.8" y="114.8" transform="rotate(-90 50.8 114.8)">1</text>
<text x="57.9" y="115.2" transform="rotate(-90 57.9 115.2)">2</text>
<text x="73.7" y="114.8" transform="rotate(-90 73.7 114.8)">1</text>
<text x="80.8" y="115.2" transform="rotate(-90 80.8 115.2)">2</text>
<text x="96.7" y="114.8" transform="rotate(-90 96.7 114.8)">1</text>
<text x="103.7" y="115.2" transform="rotate(-90 103.7 115.2)">2</text>
<text x="119.6" y="114.8" transform="rotate(-90 119.6 114.8)">1</text>
<text x="126.6" y="115.2" transform="rotate(-90 126.6 115.2)">2</text>
<text x="142.5" y="114.8" transform="rotate(-90 142.5 114.8)">1</text>
<text x="149.6" y="115.2" transform="rotate(-90 149.6 115.2)">2</text>
<text x="165.5" y="114.8" transform="rotate(-90 165.5 114.8)">1</text>
<text x="172.5" y="115.2" transform="rotate(-90 172.5 115.2)">2</text>
<text x="188.4" y="114.8" transform="rotate(-90 188.4 114.8)">1</text>
<text x="195.4" y="115.2" transform="rotate(-90 195.4 115.2)">2</text>
<text x="211.3" y="114.8" transform="rotate(-90 211.3 114.8)">1</text>
<text x="218.4" y="115.2" transform="rotate(-90 218.4 115.2)">2</text>
<text x="234.2" y="114.8" transform="rotate(-90 234.2 114.8)">1</text>
<text x="241.3" y="115.2" transform="rotate(-90 241.3 115.2)">2</text>
<text x="257.2" y="114.8" transform="rotate(-90 257.2 114.8)">1</text>
<text x="264.2" y="115.2" transform="rotate(-90 264.2 115.2)">2</text>
<text x="280.1" y="114.8" transform="rotate(-90 280.1 114.8)">1</text>
<text x="287.2" y="115.2" transform="rotate(-90 287.2 115.2)">2</text>
<text x="27.9" y="146.6" transform="rotate(-90 27.9 146.6)">1</text>
<text x="34.9" y="146.9" transform="rotate(-90 34.9 146.9)">2</text>
<text x="50.8" y="146.6" transform="rotate(-90 50.8 146.6)">1</text>
<text x="57.9" y="146.9" transform="rotate(-90 57.9 146.9)">2</text>
<text x="73.7" y="146.6" transform="rotate(-90 73.7 146.6)">1</text>
<text x="80.8" y="146.9" transform="rotate(-90 80.8 146.9)">2</text>
<text x="142.5" y="146.6" transform="rotate(-90 142.5 146.6)">1</text>
<text x="149.6" y="146.9" transform="rotate(-90 149.6 146.9)">2</text>
<text x="234.2" y="146.6" transform="rotate(-90 234.2 146.6)">1</text>
<text x="241.3" y="146.9" transform="rotate(-90 241.3 146.9)">2</text>
<text x="257.2" y="146.6" transform="rotate(-90 257.2 146.6)">1</text>
<text x="264.2" y="146.9" transform="rotate(-90 264.2 146.9)">2</text>
<text x="280.1" y="146.6" transform="rotate(-90 280.1 146.6)">1</text>
<text x="287.2" y="146.9" transform="rotate(-90 287.2 146.9)">2</text>
<text x="35.7" y="196">12</text>
<text x="101" y="196">4</text>
<text x="35.7" y="203">10</text>
<text x="35.7" y="199.5">11</text>
<text x="101" y="203">2</text>
<text x="101" y="199.5">3</text>
<text x="35.7" y="206.6">9</text>
<text x="101" y="205.8">1</text>
<text x="35.7" y="213.6">7</text>
<text x="35.7" y="210.1">8</text>
<text x="35.7" y="220.7">5</text>
<text x="35.7" y="217.1">6</text>
<text x="35.7" y="227.7">3</text>
<text x="35.7" y="224.2">4</text>
<text x="35.7" y="231.2">2</text>
<text x="35.7" y="234.8">1</text>
</g>
</svg>
